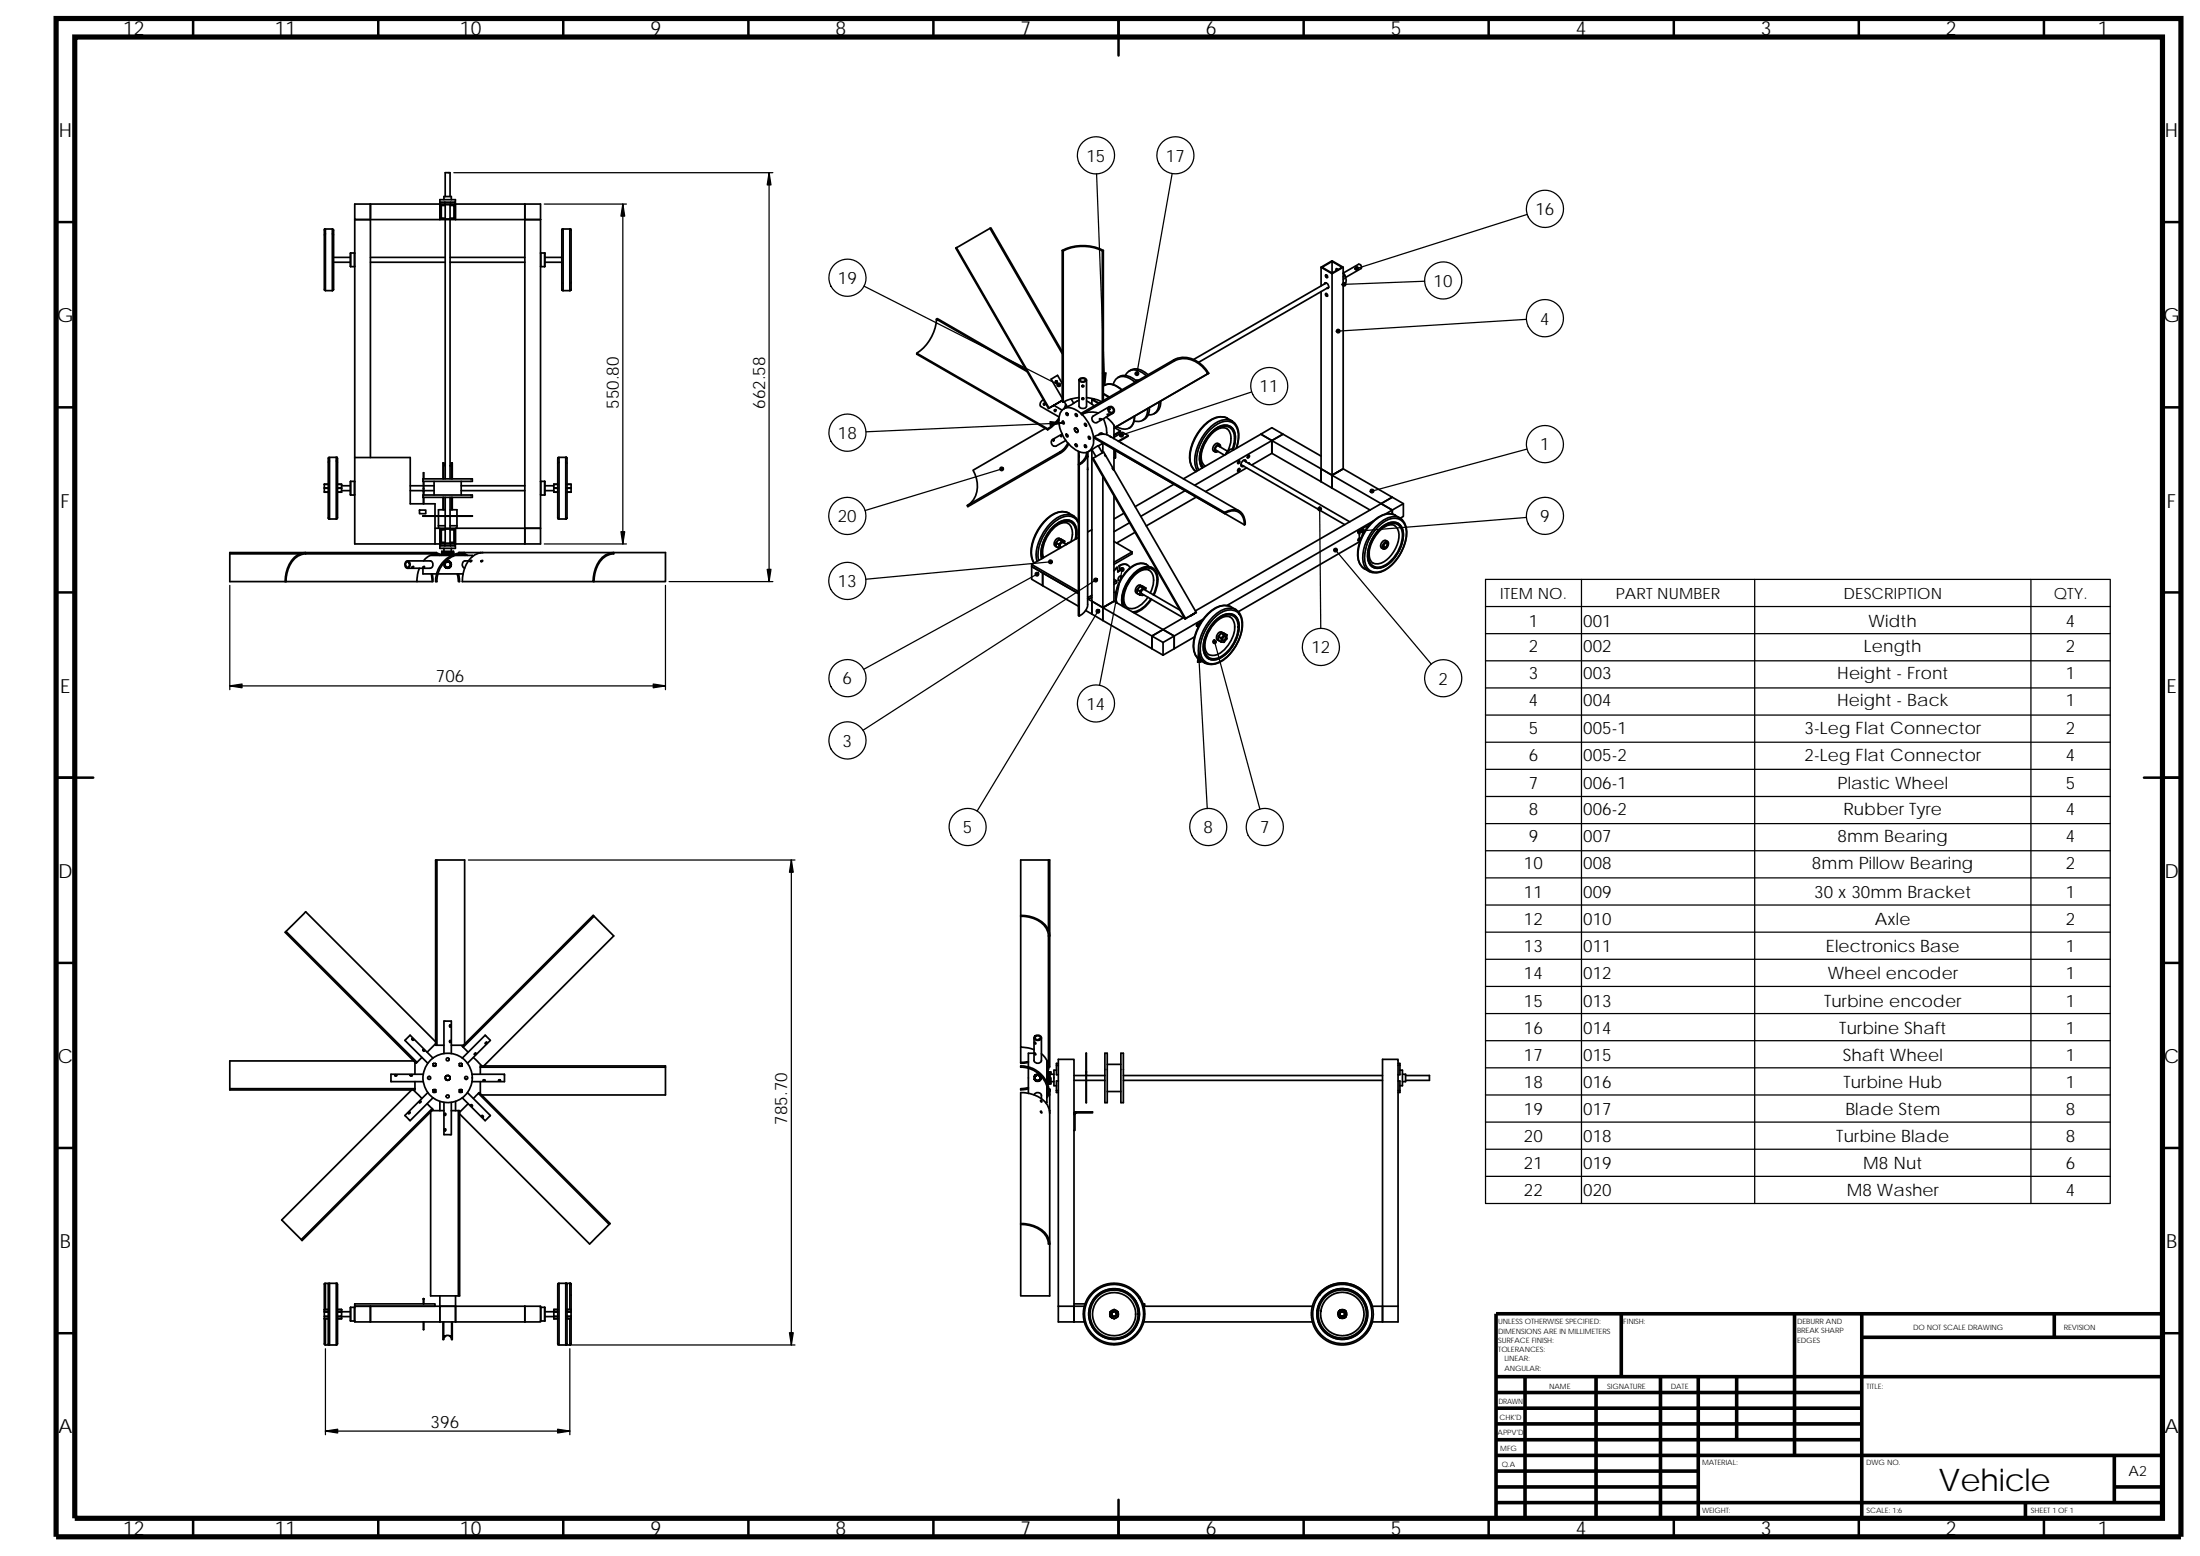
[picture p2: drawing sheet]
<svg xmlns="http://www.w3.org/2000/svg" width="297mm" height="210mm" viewBox="0 0 297 210" stroke-linecap="round" stroke-linejoin="round" font-family="sans-serif">
<g fill="none" stroke="#000" stroke-width=".34">
<path d="M26.1 2.5v2.5M51.1 2.5v2.5M76 2.5v2.5M101 2.5v2.5M126 2.5v2.5M151 2.5v5M176 2.5v2.5M201 2.5v2.5M226 2.5v2.5M251 2.5v2.5M276 2.5v2.5M7.6 30h2.5"/>
<path d="M292 30h2.5M7.6 55h2.5M292 55h2.5M7.6 79.9h2.5M292 79.9h2.5M12.6 104.9h-5M289.5 104.9h5M7.6 129.9h2.5M292 129.9h2.5M7.6 154.9h2.5M292 154.9h2.5M7.6 179.9h2.5"/>
<path d="M292 179.9h2.5M26.1 204.9v2.5M51.1 204.9v2.5M76 204.9v2.5M101 204.9v2.5M126 204.9v2.5M151 202.4v5M176 204.9v2.5M201 204.9v2.5M226 204.9v2.5M251 204.9v2.5M276 204.9v2.5"/>
</g>
<g fill="none" stroke="#000" stroke-width=".49">
<path d="M218.9 177.3v8.5M242.3 177.3v19.1M251.4 177.3v27.6M277.4 177.3v3.2M292 177.3h-90v27.6M202 198.5h27.3M202 196.4h90M202 194.3h49.4M202 192.2h49.4M202 190h49.4M202 187.9h49.4M202 185.8h90"/>
<path d="M205.9 185.8v19.1M215.5 185.8v19.1M224.2 185.8v19.1M229.3 185.8v19.1M234.5 185.8v8.5M251.4 180.5h40.6M285.5 196.4v6.4M202 200.7h27.3M202 202.8h90M273.5 202.8v2.1M285.5 200.7h6.5"/>
</g>
<path d="M7.6 2.5h286.9v204.9h-286.9zM10.1 5h281.9v199.9h-281.9z" fill="none" stroke="#000" stroke-width=".7" stroke-linecap="butt"/>
<g fill="none" stroke="#000" stroke-width=".23">
<path d="M43.9 30.9v8.3h1M44.9 30.9l-1.1 .1v8.1l.1 .1M44.9 30.9a.42 .42 0 0 1 .1 .6v7.6l-.1 .1M44.9 30.9v8.3M45 34.7h2.3M45 35.4h2.3M47.3 34.1v1.8l.6 .1M47.3 34.1v1.9M47.3 34.1h.6M47.9 34.1v.1M47.9 34.1v1.9M47.9 35.9v.1"/>
<path d="M50 34.7h10.1M50 35.4h10.1M50 29.6h-2.1v-2.1h23v2.1h-9.4M50 27.5v34.2M59.4 29.6v-2.7h2.1v2.7M59.5 27.6h1.9v1.9h-1.9zM60.1 27.3h.7v.2M60.1 27.3v.2M60.1 27.3h-.6v.2M60.1 27.6v1.9M60.1 29.6v35M60.1 27.7h-.5v1.7h.5"/>
<path d="M60.8 26.5v-3.2h-.7v3.2M60.8 27.6v1.9M60.8 29.6v35M60.8 34.7h10.1M60.8 35.4h10.1M60.8 27.7h.5v1.7h-.5M60.8 27.3h.6v.2M60.9 26.9v-.4h-1v.4M70.9 29.6v-2.1h2.1v43.8h-11.5M70.9 29.6v43.8h2.1v-2.1h-2.1v2.1h-23v-43.8h13.6M70.9 29.6h2.1M73 35.9l.5 .1"/>
<path d="M73 34.1v.1M73 34.1v1.9M73 34.1h.5M73.5 34.1v1.9M73.6 34.7h2.3M73.6 35.4h2.3M75.9 31.1v8l.1 .1M76 30.9v8.3M76 30.9l-.1 .2M76 39.2h.9M76 30.9h.9v8.3M76.9 30.9l.2 .2v8l-.2 .1"/>
<path d="M129.1 33.4l12.5 21.7M129.1 33.4v.1l12.5 21.6M133.7 30.8h.1l9.6 16.7M133.7 30.8l9.7 16.9M133.7 30.8l-4.6 2.6M143.4 33.8l.1 .1M143.4 33.8a6.2 6.2 0 0 1 5.6 0M143.4 33.8v20.4l.1 .1M143.5 33.9a5.9 5.9 0 0 1 5.3 0M143.5 33.9v20.4M148.8 33.9v20.2M149 33.8l-.2 .1"/>
<path d="M149 33.8v20.3M178.4 36.1l1.5 .8M178.4 36.1v2.5M178.4 39.3v25.7M178.5 36.1l1.4-.8 1.3 .8-1.3 .8zM178.8 38.3l.1-.1a.42 .42 0 0 1 .4 .2 .42 .42 0 0 1 0 .5h-.1M178.9 38.2v.1M179 39.6h.1l.1 .4-.2-.1zM179 37.1h.1l.1 .4-.2-.1zM179 39.6l.1 .2 .1 .1M179 37.1l.1 .2 .1 .1M179.1 38.2l-17.9 10.3"/>
<path d="M179.2 38.9h.1M179.4 38.8l-17.6 10.1M179.9 35.3v1.6M179.9 36.9l-.1 29M180.5 36.3v.2zM180.6 36.4l-.2-.1v.2M181.4 36.1l-1.5 .8M181.4 37.3l.1 .3-.1 .1M181.4 36.1l-1.5-.9-1.5 .9M181.4 36.1v27.2M181.4 38.4l.1-.1-.1 .2M181.4 36.9l.2 .5"/>
<path d="M181.7 37.4l2.1-1.2a.37 .37 0 0 0 0-.4 .37 .37 0 0 0-.4-.1l-2 1.2a1.14 1.14 0 0 1 .1 1.4l-.1 .1M123.8 47.7a5.9 5.9 0 0 0 2.6-4.6l12.3 7M126.4 43.1l.2-.1 12 6.9M140.9 54a.62 .62 0 0 0-.4 .8l2.5 1.5M140.9 54.4l.2 .1-.1 .2-.1-.1zM141.1 54.5l-.2 .1 .1 .1M141.1 57.8l-9.7 5.7a3.6 3.6 0 0 1-.6 4.6l-.2 .1M141.5 57.9l-17.7-10.2v.1l17.7 10.2M141.5 57.9v.1M141.6 55.1l1.8-1.1zM142.3 59.3v.1l-.1 .1zM142.3 54.7l1.1 .7"/>
<path d="M142.4 55.3a.12 .12 0 0 1 .1 0 .12 .12 0 0 1 .1 .1l-.2 .1zM142.6 51.4l.1 .1v.1h-.2zM142.6 55.3l-.2 .1v.1M142.6 51.4l-.1 .2h.2M142.6 51.4l.1 .2M142.6 51.4v.1l.1 .1M142.7 51.4v.1M143 56.7l-.3 .2M143 56.4l-.7 .8-.8 .7M143 56.6l-.7 .7-.8 .7M143.3 58.7h.1l-.1 .2h-.1zM143.4 56.9l.3 .1v.2l-.2-.1z"/>
<path d="M143.4 58.6l-1.3 .7a.51 .51 0 0 0-.1 .7 .51 .51 0 0 0 .6 .2l1.3-.8M143.4 51.8l-.6-1.1-.9 .5 1.5 2.5M143.7 54.2l.4 .7M143.9 54.6l-.2 .5M144 55.7a.21 .21 0 0 1 .2 .1 .21 .21 0 0 1-.1 .3l-.1-.2zM144 58.6l.2 .2v.1h-.2zM144 54.7l-.2 .4M144.2 59.8l-.5 .7-.6 .5M144.3 59.9l-.5 .7-.6 .6M144.6 53.8l.4 .6M145 54.4l-1.4 .8M145.1 57.8a.32 .32 0 0 1 .4 .2 .32 .32 0 0 1-.1 .4 .46 .46 0 0 1-.3-.6z"/>
<path d="M145.1 57.8h.1a.37 .37 0 0 1 .3 .2 .37 .37 0 0 1-.1 .4l-.2-.2zM145.2 55.8a.18 .18 0 0 1 .2 .1 .18 .18 0 0 1-.1 .3l-.1-.1zM145.2 59.9a.22 .22 0 0 1 .2 .1 .22 .22 0 0 1 0 .3l-.2-.1zM145.7 54l-.7 .4M145.7 53.7l-1.2 .2-1 .4M145.7 51.3v3.5M145.8 51.1a.51 .51 0 0 1 .5-.1 .51 .51 0 0 1 .4 .4 .55 .55 0 0 1-1-.2zM145.9 51.2a.43 .43 0 0 1 .7 .2 .46 .46 0 0 1-.8-.1zM146 55.8a2.7 2.7 0 0 0-2.2-.7 1.7 1.7 0 0 0-.8 1.8 5 5 0 0 0 2.8 4.1l.6 .1a1.47 1.47 0 0 0 1.3-1.7 5.3 5.3 0 0 0-1.6-3.5M146.1 52.1l.1 .1 .1-.1M146.1 53.8h.1h.1M146.1 52.1l.1-.1 .1 .2h-.1z"/>
<path d="M146.1 53.7a.12 .12 0 0 1 .2 0 .12 .12 0 0 1 0 .2h-.2zM146.4 57.1a.21 .21 0 0 1 .3 .2 .21 .21 0 0 1-.1 .2l-.2-.1zM146.7 53.7l1.1 .2 .9 .3M146.7 54.1l1 .7M146.7 51.3v3.5a.56 .56 0 0 1-1 0M147 58.9l.2 .1v.2l-.2-.1zM147.4 53.9v.6M147.4 53.9l.9 .5M147.6 53.8l-.2 .1M147.7 58.9v.2l17.7 10.2M147.7 58.9l17.7 10.3M147.7 53.8l-.2 .1 .9 .5"/>
<path d="M148.3 55.8l-.6-.2h-.7l-1 .3M148.4 56.5l.3 .1h-.2zM149 53.1l.8 .5M149 53.2l.7 .4M149 56.5a3.9 3.9 0 0 1 .4 2.2M149 52.1a1.97 1.97 0 0 1 2.4 .5M149 58.6l-.3-.2-.4 .3M149.1 52a2.02 2.02 0 0 1 2.4 .6M149.5 55.9l.3 .1h-.2zM149.7 55.1l.2 .1h-.2M149.8 54.9l-2.2 1.3a.52 .52 0 0 0-.1 .6 .52 .52 0 0 0 .6 .2l2.2-1.2M149.9 58.9l1.5 .9"/>
<path d="M149.9 58.9l.1 .1M149.9 58.9a1.87 1.87 0 0 0-2.2 0M149.9 58.9h.1M150.4 57.4v1.8M150.4 57.8l.1-.1 .8 .5-.9 .5M150.9 50.9a1.96 1.96 0 0 1 2.6 .6M151.3 58.2v.1l-.9 .5M151.4 59.8h.1M151.4 59.8l15.9 9.2M152 50.7a1.39 1.39 0 0 1 2.1-.5l.7 .5M152.3 58.8v.1l-1.2 .7M152.3 58.8l-1.3 .7"/>
<path d="M152.3 58.8l-.7-.5-1.2 .7M152.5 50.1a1.58 1.58 0 0 1 1.9 0l.6 .5M153.2 56.2a1.45 1.45 0 0 1-.7 1.6 1.45 1.45 0 0 1-1.8-.2M153.2 56.2v.1a1.54 1.54 0 0 1-.7 1.5M153.2 51.6a2.05 2.05 0 0 0-2.3-.6l-.4 .3-.2 .6M153.8 51.3h-.5M155 55.1a1.45 1.45 0 0 1-1.8 1.7h-.1M155.2 55a1.68 1.68 0 0 1-.9 1.7M156.5 54.3a1.46 1.46 0 0 1-1.5 1.7M156.7 54.1a1.69 1.69 0 0 1-.9 1.7M158.5 48.6v.1l-12.5 7.2M158.5 48.6l-12.5 7.2v.1"/>
<path d="M158.5 48.6a3.5 3.5 0 0 1 4.5 1.5l.2 .3M158.5 48.7a3.4 3.4 0 0 1 4.6 1.7l-12.5 7.3M162.6 57.3a2.77 2.77 0 0 1 3.1-.8 2.21 2.21 0 0 0-2.4 .4 6.6 6.6 0 0 0-2.6 5.2l.2 .8 .6 .7a2.25 2.25 0 0 1-.9-2.1 6.7 6.7 0 0 1 2-4.2zM163.2 50.4l-12.6 7.3-.4-.6-.9-.8M163.2 50.4h-.1M163.6 58.3a5.3 5.3 0 0 0-1.6 4.1l.3 .7a2.86 2.86 0 0 1 0-2.9 4.3 4.3 0 0 1 3-2.8 1.54 1.54 0 0 1 1.5 2l-.3 1.2a2.81 2.81 0 0 0-.2-2.9 2.04 2.04 0 0 0-2.7 .6zM164.7 60l-.3-.2a.69 .69 0 0 0-.6 1.1l.3 .1M165.7 56.4l.6 .4M166.3 56.8a1.99 1.99 0 0 1 1 1.9l-.2 1.1-.2 .7M166.3 56.8a2.23 2.23 0 0 0-2.2 .3 6.5 6.5 0 0 0-2.7 5.6l.3 .8M171.7 59.5l1.5-.9 5.2 3M171.7 59.5l6.7 3.8"/>
<path d="M171.7 59.5v1.7M171.7 59.5l-1.5-.9 1.5-.9 1.5 .9-1.5 .9v1.7M171.7 59.5l-10.4 6M171.7 59.5l-1.5-.9-10.4 6M171.7 59.5v1.7l-2.7 1.6M31 74.7v-.1h10.3a2.85 2.85 0 0 0-2.5 2.2l-.3 1.7M31 74.7v3.8h7.6M31 74.7h9.5M41.3 74.7v-.1h17.6v.1M41.3 74.7h17.6M41.3 74.7a2.74 2.74 0 0 0-2.4 2.2l-.3 1.6M43.8 65.8l.5 .1"/>
<path d="M43.8 66.4h.5M43.8 65.9v.5M43.8 65.8h.5M44.3 65.3h-.5v.5M44.3 61.9v8l.2 .1M44.3 61.9l.1-.2h1v8.3M44.5 61.7v8.3M44.5 70h.9M45.4 61.7l.2 .2v8l-.2 .1M45.6 65.9h.5M45.6 65.3l.5 .1zM45.6 65.8h.5"/>
<path d="M46.1 65.4v.5M46.1 66.4h-.5M46.1 65.6h1.2M46.1 65.9v.5h-.5M46.1 66.2h1.2M47.3 65v1.8h.6M47.3 65v1.8M47.3 65h.6M47.9 65h.1M47.9 65v1.8M47.9 66.8h.1M47.9 61.7h7.5v6.3h3.3v1.6"/>
<path d="M54.8 75.8a.46 .46 0 0 1 .6 .2 .46 .46 0 0 1-.1 .6l-.2 .1a.51 .51 0 0 1-.5-.4 .51 .51 0 0 1 .2-.5zM54.9 75.8a.34 .34 0 0 1 .4 .4 .34 .34 0 0 1-.4 .3l-.1-.3zM55 75.7h3.1M55.2 75.9l.1 .1M55.4 65.6h1.8M55.4 66.2h1.8M55.6 76.5h.3l-.2 .1zM56.3 78.5h2.1M56.6 76.7l-.2 .8-.1 1h-17.7M56.6 68.8h.9v.5h-.9zM57.1 76.7v.7h1.9M57.1 64.6h6.7v.4h-6.7z"/>
<path d="M57.1 66.8h6.7v.3h-6.7zM57.1 69.6l6.6 .1zM57.1 76.5l.2-.1v.1l-.1 .1zM57.2 67.1v.9M57.2 65v1.4M57.2 66h.1M57.2 66.3h.1M57.2 65.6h1.4M57.2 64.6v-.8v.8M57.2 66.4v.4M57.2 65v1.8M57.2 66.2h1.4"/>
<path d="M58.1 75.7h.1a.54 .54 0 0 1 .3 .5 .54 .54 0 0 1-.4 .5h-3.1M58.1 75h3M58.2 77.4l.2 1.1h.1l-.1-1.1M58.6 65v1.8M58.6 74.8l.7 .2M58.7 69.7v3.7M58.9 74.7l.7 .2M58.9 74.7a2.31 2.31 0 0 0-1.7 1M59.1 77.4h3.4M59.2 71h.9M59.2 71v.3M59.2 69.7v1.3"/>
<path d="M59.4 71.3h-.7M59.4 71.3h2.1v2.7h-2.1zM59.5 71.4h1.9v1.9h-1.9zM59.5 73.4v.3h.6M59.6 74.5h1.6M59.6 74.8h1.6M59.6 74.7h1.6M59.8 67.1v1.7M59.9 62.5v2.1M59.9 67.1v1.7M59.9 62.5l.2 .4M59.9 62.5h-.1v2.1"/>
<path d="M59.9 74v.4M60 75.7l.8-.7 .8-.3 1.1-.1v.1a3 3 0 0 0-1.5 .4l-.9 .5-.7 .8-.5 1.1-.1 1h-.2a3.7 3.7 0 0 1 1-2.6zM60.1 73.4v.3M60.1 73.7h.7M60.1 76.5l.3 .2 .3-.1 .2-.3v-.4l-.4-.2-.3 .1-.3 .3 .2 .4M60.1 67.1v2.5M60.1 69.7v1.6M60.1 71.4v1.9M60.1 68.8h-.9v.8M60.1 71.5h-.5v1.7h.5M60.2 76.4l.1 .2 .3-.1 .2-.2v-.3l-.3-.2-.3 .1-.1 .2 .1 .4M60.8 67.1v2.5"/>
<path d="M60.8 69.7v1.6M60.8 71.4v1.9M60.8 71h.9M60.8 68.8h.9v.8M60.8 71.5h.5v1.7h-.5M60.8 73.4v.3M60.9 74v.4M61 67.1v1.7M61 62.5v2.1M61 62.5h.1v2.1M61 62.5l-.2 .4M61.1 67.1v1.7"/>
<path d="M61.2 74.9v-.5h-1.6v.6M61.4 73.4v.3h-.6M61.5 75h2.3v.1M61.7 71v.3M61.7 69.7v1.3M61.9 77.4l.1 1.1h-.1l-.2-1.1M61.9 74.6v.1M62.3 65v1.8M62.3 66.2h8.6M62.3 65.6h8.6M62.3 74.8l.5 .2M62.7 74.7l.4 .3"/>
<path d="M63.2 75.7h-.4a.51 .51 0 0 0-.4 .5 .51 .51 0 0 0 .3 .5M63.5 75.7h.2l-.2 .1zM63.7 69.6h.1l-.1 .1M64.9 74.6h-3h.4M64.9 74.6h.1M64.9 74.6h24.9v3.9h-9.6M65 75.7l.2-.1-.2 .2zM65.2 74.6a2.85 2.85 0 0 0-2.5 2.2l-.3 1.7h17.7a4.2 4.2 0 0 1 1.9-3.7l.9-.2v.1a2.73 2.73 0 0 0-2.4 2.2l-.3 1.6M73 66.8h.1M73 65h.1M73 65v1.8M73 66.8h.5"/>
<path d="M73 65h.5M73.5 65v1.8M73.6 65.6h1.2M73.6 66.2h1.2M74.8 65.8l.5 .1M74.8 66.4h.5M74.8 65.9v.5M74.8 65.8h.5M75.3 65.3h-.5v.5M75.3 61.9v8l.2 .1M75.3 61.9l.1-.2h1v8.3M75.5 61.7v8.3"/>
<path d="M75.5 70h.9M76.4 61.7l.2 .2v8l-.2 .1M76.6 65.9h.5M76.6 65.3l.5 .1zM76.6 65.8h.5M77.1 65.4v.5M77.1 66.4h-.5M77.1 65.9v.5h-.5M80.1 78.5h.1M139.3 76.2v.3l6.3 3.6-4.8-2.8M139.3 76.2l6.3 3.6M139.3 76.5l1.5 .8v1.7l-1.5-.8z"/>
<path d="M140.8 77.3v1.7l4.8 2.8M142.2 71.1a2.71 2.71 0 0 1 2.2-.9 1.97 1.97 0 0 1 .9 2.5 2.31 2.31 0 0 0-.6-2.4 2.1 2.1 0 0 0-2.3 .6 5 5 0 0 0-1.8 4.5 4.9 4.9 0 0 1 1.6-4.3zM142.6 73.8l.4 .2M142.6 73.3v.4M142.6 73.2l.4 .2M142.6 73.2l.4 .3M142.6 73.3v.5M142.9 72.9l-.3 .3M143 72.8l-.4 .4M143 72.8l.3 .2M143 74h.1M143 73.4v.6"/>
<path d="M143 72.8l.4 .2M143 72.8h.3M143 72.8h.1M143.1 61l.1 .2M143.1 61l-12.5 7.2 .1 .2 12.5-7.2M143.3 72.8l-.3-.2a.68 .68 0 0 0-.6 1.1h.2M143.3 72.8l.4 .2M143.3 73l-.3 .4M143.3 72.8h.1M143.4 73h-.1M143.4 73h.3M143.7 73v.3"/>
<path d="M144.2 73.3l-.2 .2-.5-.3a.36 .36 0 0 0-.4 .2 .36 .36 0 0 0 .2 .5M144.3 69.3a2.3 2.3 0 0 0-2.4 .3 6.3 6.3 0 0 0-2.6 5.6l.3 .8M144.5 73.2l-.5 .3M144.6 73.1a2.24 2.24 0 0 0-.3-2.4l-.1-.1a1.69 1.69 0 0 0-1.9 .6 4.4 4.4 0 0 0-1.4 3.9v.1M144.9 69.6l.4 .3 .3 .5M144.9 69.6a2.34 2.34 0 0 0-2.9 0 6.5 6.5 0 0 0-2.7 5.5l.3 .9M144.9 69.6a2.28 2.28 0 0 0-2.3 .4 6.9 6.9 0 0 0-2.7 4.8l.1 1M145.2 72.8v-.1a2.42 2.42 0 0 0-.4-2.1 1.94 1.94 0 0 0-2.4 .5 4.7 4.7 0 0 0-1.6 4.2M145.6 72.5l-6.3 3.7M145.6 60.9v22.2h.1M145.6 70.5a1.47 1.47 0 0 0-2-.8 5.8 5.8 0 0 0-3.4 5.9M145.7 61v.7"/>
<path d="M145.7 61.7v.9M145.7 61.6v.1M145.7 62.7v20.4a1.94 1.94 0 0 0 1.2-1.5v-18.4M146.4 60l.3 .2-.1 .2-.2-.1zM146.9 61.7v1.7M146.9 61.2v.5v-.1M146.9 61a1.83 1.83 0 0 1-1.2 1.7h-.1a1.95 1.95 0 0 0 1.1-1.7M147 60.9l1.9-1.1v1.3M147.4 71.5l-.5 .3M147.6 61.8l1.4-.8 12.5 21.7M147.6 61.8l12.5 21.7 1.4-.8-.7 .4M147.6 61.8l-.1 .1 12.5 21.6"/>
<path d="M148 61.6l-.6-.9v22.2l1.5 .8v-1.7M148.3 60.2l.5 .9M148.9 64.3v19.4l6.6 3.8v-1.7M149.2 61.3l.1 .3zM150.2 63.2l.1 .2zM150.3 60.6l17.7 10.2M150.4 73.1l2.4 1.4M150.4 78.2l.4 .2M150.4 66.9v14.2l-1.5 .9M150.4 60.7v2.7M150.4 79.9h.3M150.4 61.7l.1 .1"/>
<path d="M150.5 60.7v1.1M150.6 60.8v1h-.1M150.8 78.4v.3l-.4 .2M150.8 78.4l-.4 .2M150.9 76.6l-.5 .4M151.1 76.3l.1 .7M151.1 76.3v.1M151.1 76.4a.87 .87 0 0 1 1.5 .2M151.1 76.4l.1 .6-.3 .2v-.6M151.2 77h.1M151.2 77l-.3 .2M151.5 77.8a.33 .33 0 0 0-.5 .1 .33 .33 0 0 0 .2 .5"/>
<path d="M151.8 69.3l-1.4 .7M152.2 76.2a1.02 1.02 0 0 0-1.1 .1M152.5 70.5l-2.1 1.3M152.8 74.5l-2.4 1.4M152.8 74.5v.2l-2.4 1.5M153.2 71.8l-2.4 1.5M153.5 79.7v.3M153.5 79.6v.5M153.6 79.6l.3 .2M153.9 79.2l-.3 .3M153.9 79.1l-.3 .5M153.9 79.1l.4 .2"/>
<path d="M153.9 79.8v.5M153.9 79.8h.1M153.9 79.1h.4M153.9 79.1h.1M154 79.1h.3M154.2 79.1a.62 .62 0 0 0-.7 .1 .62 .62 0 0 0-.2 .7l.2 .2M154.3 79.1l.4 .3M154.3 79.3h.1M154.3 79.3l-.4 .5M154.3 79.1h.1M154.3 79.3l.4 .1M154.7 79.4v.3"/>
<path d="M154.8 76.2a1.5 1.5 0 0 0-1.5 0 5.2 5.2 0 0 0-2.7 4.5l.2 .6M155.1 76.9a2.19 2.19 0 0 1 .4 2.6l-.2 .5M155.1 76.5a1.58 1.58 0 0 0-2.1-.1 5.5 5.5 0 0 0-2.3 4.3l.1 .7M155.1 77a1.77 1.77 0 0 0-2 .7 4.5 4.5 0 0 0-1.3 3.7l.3 .5a1.08 1.08 0 0 0 1.2 .1 3.7 3.7 0 0 0 1.7-1.4M155.6 76.7v-.1a1.81 1.81 0 0 0-2 .3 5.1 5.1 0 0 0-2.1 4.6l.1 .3M158.5 65.3l-5.2 3.1M160 66.2l-6 3.5M161.5 67.1l-6.7 3.9M162.7 62.9h.1M164.1 60.7l1.2 .7M164.3 60.8h-.2M164.4 60.1l1.4 .8a2.88 2.88 0 0 0 .1-2.8l-.2-.2a1.23 1.23 0 0 0-1.5 .1 4.5 4.5 0 0 0-1.9 4.3l.4 .6"/>
<path d="M164.5 60.1l.1 .1M164.7 60.3l-.1-.1a.4 .4 0 0 0-.5 .2 .4 .4 0 0 0 .2 .5M164.8 60.3a.3 .3 0 0 0-.2-.4 .3 .3 0 0 0-.4 .3l-.1 .1a.63 .63 0 0 0 0 .7l.4-.1M165.4 69.2a1.68 1.68 0 0 1 2.6 .7l.1 .6v.3h-.1M165.4 69.3a1.63 1.63 0 0 1 1.8-.2 1.63 1.63 0 0 1 .8 1.7M165.4 69.2v.1M166 60.7l-.3 .2-.2 .4M166.4 60.6a3.2 3.2 0 0 0 0-2.5 1.26 1.26 0 0 0-1.6-.4 4.8 4.8 0 0 0-2.7 4.6l.4 .8M166.6 60.7l-.1-.1a.92 .92 0 0 0-1 .7M166.9 60.5a3.4 3.4 0 0 0-.3-3.3 2.09 2.09 0 0 0-2.7 .4 6.2 6.2 0 0 0-2.3 5l.3 .8M167.1 62.4l.1 .1M167.2 63.3l.1-.1 .1 .1v.2l-.2 .1z"/>
<path d="M167.2 62.3l.2-.1v.1l-.2 .3-.1-.1zM167.3 62.2v.2l-.2 .1M167.3 63.2v.2l-.2 .2M167.6 62.7l14 8.1M167.8 62.9h-.2M167.9 62.1l14.3 8.3M168.1 62.1l.1 .2M168.3 62.3a.27 .27 0 0 0-.3-.3 .27 .27 0 0 0-.3 .3l-.1 .5 .1 .2 .2-.1M168.3 63.1l-5.5 3.2M168.5 61.5h.2v.1l-.2 .2zM168.5 62.5h.2v.1M168.6 61.4v.2l-.2 .2"/>
<path d="M168.6 62.5h.1M168.7 62.6h.1M171.7 61.2l6.7 3.8M178.4 63.3l1.4 .8 1.6-.8M178.4 65l1.4 .9M178.4 63.3l1.5 .8M179.8 65.9l5.2 2.9M179.8 64.1l8.2 4.7M181.4 63.3l6.6 3.8-1.5 .9M181.4 63.3l-1.6 .8M183.3 71.8l.1 .1M183.4 72.7l.2-.1v.2l-.2 .2z"/>
<path d="M183.5 71.6a.18 .18 0 0 1 .1 .2 .18 .18 0 0 1-.2 .1v-.2zM183.6 71.6l-.1 .2-.1 .1M183.6 72.6l-.1 .2-.1 .1M183.6 73.1l-16.4 9.4M184.2 71.2h-.1a1.34 1.34 0 0 0-.6 1M184.4 71.4l-.2 .3-.3 .7M184.9 70.8v.1M184.9 70.8l-.2 .1v.2a1.02 1.02 0 0 0-1 .6 1.02 1.02 0 0 0 0 1M185.5 70.3l-19.8 11.4M186 71.2a2.93 2.93 0 0 1 2.7-1.2 1.89 1.89 0 0 1 1.2 2.2 6.3 6.3 0 0 1-2.9 4.7 1.7 1.7 0 0 1-2.6-.7 5.7 5.7 0 0 1 1.6-5zM186.2 71.5a2.41 2.41 0 0 1 2.4-.9 1.83 1.83 0 0 1 .8 2.2 5.3 5.3 0 0 1-2.8 3.8 1.36 1.36 0 0 1-1.9-1.3 5.1 5.1 0 0 1 1.5-3.8zM186.3 71.6a2.29 2.29 0 0 1 2.3-.9 1.85 1.85 0 0 1 .7 2.2 4.9 4.9 0 0 1-2.7 3.5 1.39 1.39 0 0 1-1.4-.2 1.39 1.39 0 0 1-.4-1.4v-.3a5.2 5.2 0 0 1 1.5-2.9z"/>
<path d="M186.3 71.3l.5-.3a1.85 1.85 0 0 1 2.1-.3 2.62 2.62 0 0 1 .4 2.8 4.7 4.7 0 0 1-3 3.2 1.38 1.38 0 0 1-1.6-1.6 5.1 5.1 0 0 1 1.6-3.8zM186.5 68l1.5-.9 1.5 .9M186.5 68l-25.1 14.4M186.5 71.4a1.62 1.62 0 0 1 1.8-.5 2.12 2.12 0 0 1 .4 2.6 4.1 4.1 0 0 1-2.6 2.6l-.6-.1a1.5 1.5 0 0 1-.6-1.7 5 5 0 0 1 1.6-2.9zM186.8 73.8l.1 .1M186.9 73.2a.31 .31 0 0 1 .4-.1 .31 .31 0 0 1 .1 .4 .49 .49 0 0 1-.2 .5 .49 .49 0 0 1-.5 0v-.4zM186.9 73.4l.3-.1a.31 .31 0 0 1 0 .4 .31 .31 0 0 1-.4 .1zM186.9 73.9h-.1M187 73.3l.2-.1a.4 .4 0 0 1 .1 .5 .4 .4 0 0 1-.5 .2v-.3zM187.1 73.2l.1 .1M187.2 73.2l.1 .1M187.3 73.1l-.2-.2a.6 .6 0 0 0-.7 .5 .6 .6 0 0 0 .4 .7"/>
<path d="M188 68.8v.6v-.6l1.5-.8v1.7l-.4 .2M188 68.8l-1 .6M188.3 69.5l.7 .4M188.3 69.5a2.23 2.23 0 0 0-2.5 .5 6 6 0 0 0-2.4 5.7l.3 .6 .5 .5M188.3 69.5a2.19 2.19 0 0 0-2.4 .5 6.2 6.2 0 0 0-2.5 5.7 2.15 2.15 0 0 0 1.5 1.4M189 69.9h.1M189 69.9a2.14 2.14 0 0 0-2.5 .5 6.3 6.3 0 0 0-2.4 5.6l.2 .6 .6 .5M189 69.9a2.21 2.21 0 0 1 .9 2.1 6.4 6.4 0 0 1-3.4 5.2 1.77 1.77 0 0 1-1.6-.1M146.9 80.5l.1 .1M147 80.6v.3M147 80.9l-.1-.1 .5 .3M147.4 80.3l-.4 .3"/>
<path d="M147.4 80.6l-.4 .3M147.4 81.1l1.5 .9M147.4 81.1v1.8l-.8-.5M148.9 82l1.5-.9 8.1 4.7M148.9 82l8.1 4.7M153.5 80.1l.4 .2M153.5 80.1h.1M154.4 80.3h-.1h-.4M155.4 80.8a3.5 3.5 0 0 1-2.5 1.8M155.5 80.9a3.9 3.9 0 0 1-2.4 1.8M155.5 85.8v1.7l1.5 .9M155.7 80.3a3.7 3.7 0 0 0 .3-3 1.52 1.52 0 0 0-2.4-.1 4.9 4.9 0 0 0-1.9 4.4l.2 .4"/>
<path d="M155.8 80.3a3.8 3.8 0 0 0 .3-3.1 1.36 1.36 0 0 0-2-.5 5.1 5.1 0 0 0-2.5 4.9l.1 .3M157 86.7v1.7M158.5 85.8v1.7l-1.5 .9M158.5 85.8v1.7l2.8-1.5M159.3 82.3l-4.8-2.8a.36 .36 0 0 0-.4 .2 .36 .36 0 0 0 .1 .4l5.6 3.3M159.9 83.3l-4.4 2.5M160.1 83.5h-.1M160.8 83.1l.6-.4-1.4 .8M160.8 83.1h.1M161.6 84.4v.1M161.6 84.2l.2-.1 .1 .1-.1 .2-.2 .1zM161.8 84.1v.2l-.2 .2"/>
<path d="M162.2 83.9l-.2 .2-.2 .6 .4-.8M162.4 83.6l-5.4 3.1M162.7 89.5h.1M164 83.8a2.17 2.17 0 0 1 2.8-.7l.2 .3a3.8 3.8 0 0 1-.5 3.8l-.6 .6a2.95 2.95 0 0 1-2.4 1.2 1.39 1.39 0 0 1-1-1.3 5.2 5.2 0 0 1 1.5-3.9zM164.1 83.9l.7-.5a1.41 1.41 0 0 1 1.6-.3 1.41 1.41 0 0 1 .8 1.5 4.7 4.7 0 0 1-3.1 4.3 1.36 1.36 0 0 1-1.5-1.6v-.3a5.2 5.2 0 0 1 1.5-3.1zM164.1 84a1.66 1.66 0 0 1 2.1-.6 2.32 2.32 0 0 1 .2 2.7 4.5 4.5 0 0 1-1.9 2.2 1.28 1.28 0 0 1-1.4 0 2.61 2.61 0 0 1 0-2.9l.5-.8zM164.1 83.2a2.37 2.37 0 0 1 3-.5l.2 .1a2.65 2.65 0 0 1 .3 2.5 5.9 5.9 0 0 1-3.4 4.2 1.58 1.58 0 0 1-2.1-1.4 6.2 6.2 0 0 1 2-4.9zM164.2 83.7l.4-.4a1.53 1.53 0 0 1 1.6-.4 1.53 1.53 0 0 1 1.1 1.2 5 5 0 0 1-2.9 4.9 1.47 1.47 0 0 1-1.9-1.8 5.4 5.4 0 0 1 1.7-3.5zM164.5 86v.3M164.5 85.9l.4 .2M164.5 85.9v.5l.4 .2M164.8 85.5l-.2 .3"/>
<path d="M164.9 85.4l-.4 .5M164.9 85.4l.3 .3M164.9 86.1v.5M164.9 86.1h.1M164.9 85.4l.4 .2M164.9 85.4l.3 .1M164.9 85.4h.1M164.9 85.4h.3M165.1 86l.1-.1a.2 .2 0 0 1 .3 .1 .2 .2 0 0 1-.1 .3l-.1 .1a.18 .18 0 0 1-.3 0 .18 .18 0 0 1 .1-.3zM165.2 85.4a.62 .62 0 0 0-.8 .1 .62 .62 0 0 0 0 .8l.1 .1M165.2 85.9h.2h.1a.4 .4 0 0 1-.3 .5l-.2-.1zM165.2 85.7l-.3 .4"/>
<path d="M165.2 85.5h.1M165.2 85.5l.4 .2M165.3 85.6l-.1 .1M165.3 85.6l.3 .1M165.6 85.7v.5l-.3 .5-.4-.1M166.2 81.9a2.26 2.26 0 0 0-2.4 .4 6.6 6.6 0 0 0-2.6 5.2 2.17 2.17 0 0 0 1.5 2M166.9 82.3a2.02 2.02 0 0 1 .9 1.9 6.3 6.3 0 0 1-3.5 5.3l-.8 .2-.8-.2M166.9 82.3a2.46 2.46 0 0 0-3.1-.1 6.4 6.4 0 0 0-2.6 5.6l.2 .7 .6 .6M166.9 82.3a2.27 2.27 0 0 0-2.3 .3 6.5 6.5 0 0 0-2.7 5.6l.2 .7 .6 .6M58.8 116.1h.2v25h-.2zM59 116.1h3.7v24.8M141.6 116.1h.1v10.2a2.87 2.87 0 0 0-2.3-2.5l-1.6-.3"/>
<path d="M141.6 116.1v9.4M141.6 116.1h-3.8v7.6M38.5 125.8l.1-.1 17.7 17.7-.1 .1zM38.6 125.7l2.7-2.7 17.5 17.6M60.7 138.4h.2l-.1 .2-.1-.1zM60.7 138.3v.3M80.2 123.7l-.1-.2-17.7 17.7 .1 .1M80.2 123.7l2.7 2.6-17.6 17.5M80.2 123.7l-17.7 17.6M137.8 123.7a4 4 0 0 1 3.5 1.7l.3 .9M137.8 123.7v17.6l1 .1 .8 .2M139.7 139.9a.49 .49 0 0 1 .5-.2 .49 .49 0 0 1 .4 .5 .55 .55 0 0 1-1-.2z"/>
<path d="M139.8 139.9a.36 .36 0 0 1 .4-.1 .36 .36 0 0 1 .2 .4 .36 .36 0 0 1-.4 .1 .36 .36 0 0 1-.2-.4zM141.6 126.3h.1v17.7h-.1M141.6 126.3v17.7M31 146.9h25v.2h-25zM53.3 145.2h.2M53.3 145.1h.2a.11 .11 0 0 1-.1 .1 .11 .11 0 0 1-.1-.1zM55.2 150.1h.1v.2l-.2-.1zM55.4 150.1l-.2 .2M55.4 145.1h.3l-.2 .1zM55.4 145.2h.2M55.6 147.1l-17.6 17.5 2.7 2.7M55.6 140.2l.2 .2"/>
<path d="M55.6 140.2h.1l.2 .2-.2-.1zM55.8 147.1l1.2 1.1M55.9 143.2h-24.9v3.7M56 146v.9M56 143.3v1.7M56.7 148.6h.1v.1l-.2 .1zM56.8 148.7l-.1 .1M57 142.7l-.7 .7M57.1 141.7l.2 .2M57.1 145h-4.3v1h4.3M57.7 148.9l.7 .7M57.8 147.4l-3.1 3.1 .3 .4 .4 .3 3.1-3.1"/>
<path d="M58.1 150.1v24.8h3.8M58.3 149.9h1.6M58.4 149.6l.1 .1-17.7 17.7-.1-.1zM58.5 142.8l-3.1-3.1-.7 .7 3.1 3.1M58.8 140.8l-1.1 1.2M59 141.1h.9M59.4 148.6v1.3M59.9 142.2v-4.4h1v4.4M60.1 145.3l.2-.1 .2-.1 .2 .2 .1 .3-.3 .2-.2-.1-.2-.2zM60.1 152.4v.2M60.1 150.3v.2M60.6 145.2l.1 .1v.3l-.3 .2-.2-.2-.1-.2 .2-.3 .3 .1"/>
<path d="M60.7 140.4l.2 .1-.1 .2-.1-.1zM60.7 140.4v.3M60.9 149.9h1M60.9 148.8v4.3h-1v-4.3M60.9 141.1h1.7M61.5 148.6v1.3M61.9 149.9h.2v25h-.2zM62.1 150.3l17.5 17.6 2.7-2.7M62.4 142.8l3.1-3.1 .7 .7-3.1 3.1M62.5 141.3l.7 .7M63.1 147.4l3.1 3.1-.7 .7-3.1-3.1M63.2 148.9l-1.1 1.2"/>
<path d="M63.6 149.1h.1l.1 .2h-.2zM63.6 149.1l.2 .1M63.7 145h4.4v1h-4.4M63.9 142.7l1.2 1.1M64.1 142.1l.2 .1-.1 .1h-.2zM64.2 142.1l-.2 .2M64.6 147.6l.1-.2 17.7 17.7-.1 .1zM64.6 147.6l-.7 .6M64.9 143.8h24.9v.2h-24.9zM64.9 144v1M64.9 146v1.6M65.1 150.5l.2 .2"/>
<path d="M65.2 145.8h.3M65.3 145.7l.2 .1v.1h-.3zM65.5 140.7h.2v.1l-.1 .1zM65.7 140.7l-.2 .1M67.3 145.8h.3M67.3 145.7h.2v.2h-.1zM89.8 144v3.8h-24.8M137.8 141.3v2.1M138.9 146.8l-1.1 .1v.2M138.9 146.9l-1.1 .2M138.9 144.2v3.4M138.9 143.3l-1.1 .1v.1l1.1-.1"/>
<path d="M139.6 142.1h-.7v1.9M139.6 140v3.2a.56 .56 0 0 0 1 0v-.1M139.6 147.8a.51 .51 0 0 1 .5-.4 .51 .51 0 0 1 .5 .4M139.7 140.7l.1 .1v.1zM139.7 142.1l.1 .1v.1zM140.4 140.2l-.2 .1M140.5 150h.1v.2zM140.5 148.5h.1v.2zM140.6 142.2l.2 .2a2.24 2.24 0 0 1 .8 1.6M140.6 140v3.2M140.6 147.8v.5M141.3 143.1v3"/>
<path d="M141.3 146.6v2.2h-.1M141.3 144.7h.6v.3h.4M141.5 144.7v1.6M141.5 143.6l-.2 .8M141.5 147.3l-.2 .5M141.5 147.8v-.8l-.2-.6-.2-.5-.6-.7-1.1-.8-.9-.3-.7-.1v-.2a3.7 3.7 0 0 1 2.6 1l.6 .7a3.8 3.8 0 0 1 .7 2.2l-.1 .1-.3 .3M141.6 144.7v1.6M141.6 147h.1M141.6 144l-.2 .7M141.7 147.3v-.3v2.9M141.7 149.9h.1M141.7 150.2a2.85 2.85 0 0 0-2.2-2.5l-1.7-.3v17.8"/>
<path d="M141.7 149.9v25h-3.9v-9.7M141.7 144.7v1.6M141.9 145.5v.8h-.5M141.9 146h.4M142.6 144.4h-.3v2.1h.3M142.6 147.2h.3M142.9 143.5h-.3v.3M142.9 143.8h-.3v1.2h.3M142.9 145.9h-.3v1.5h.3M145 150.4l.1-.2 .1-.1h2.3v.1h-2.3l-.1 2.3h-.1M145 150.4v28M145 145.1h1.6"/>
<path d="M145 145.8h1.6M145 150.4v-7.4h-2.1v35.4h3.5M146.6 145h.1M146.6 144.8h.1M146.6 145l.1 3.8v-3.8M146.6 144.6l.1-2.5v2.5M146.6 144.6h.1M146.6 144.6v.4M146.7 144.6v.4M146.7 145.8h2.5M146.7 145.1h2.5M149.2 142.1h.3v6.7h-.3z"/>
<path d="M149.5 147.3h1.8M149.5 143.6h1.8M151.3 142.1h.4v6.7h-.4zM151.7 145.8h35M151.7 145.1h35M186.7 143h2.1v35.4h-2.1zM188.8 145.9h.2v1.5h-.2M188.8 143.5h.2v1.5h-.2M188.8 147.2h.2M188.8 143.8h.2M189 144.4h.4v2.1h-.4M189.4 145h.4v1h-.4"/>
<path d="M189.8 145.1h3.2v.7h-3.2M43.8 177.9v3.5l.1 .1M43.8 177l.5 .1M43.8 177.1v.6h.5M43.8 176.7h.1M43.8 177.9h.5M43.8 176.7h.5M43.8 177h.5M43.8 177.6h.5M43.8 176.7v.3M43.8 177.7v.3M43.9 173.2v3.5"/>
<path d="M43.9 178v3.5M44.3 173.3v8.1l.2 .1v-8.3h-.7v3.5M44.3 173.3l.1-.1h1v8.3M45.4 173.2l.2 .1v8l-.2 .2M45.6 177.1h.5M46.1 177.6v.3h-.5l.5 .1M46.1 176.7h.1M46.1 176.7v.4M46.1 177.9v.1M46.1 177.1v.5h-.5M46.1 176.7h-.5M47.3 177.7h-1.7"/>
<path d="M47.3 177h-1.7M47.3 176.4v1.8l.6 .1M47.3 176.4v1.9M47.3 176.4h.6M47.9 176.4v.1M47.9 176.4v1.9M47.9 176.3h13.6M47.9 178.2v.1M57.2 175.3h.1M57.2 178.4v1v-1M57.2 175.3v.7M58.7 176.3v-.3h-10.8v2.4h2.1v-2.1v2.1h20.9"/>
<path d="M59.4 174.9v3.5v-2.1h11.5M59.8 178.4v2.4h.1l.1-.4 .3-.2 .5 .1 .2 .3v.2h.1v-2.4M59.9 178.4v2.4M61 178.4v2.4M61.5 174.9v3.5M70.9 176.3h2.1v2.1h-2.1M70.9 176.3v2.1M73 178.2l.5 .1M73 176.4v.1M73 176.4v1.9M73 176.4h.5M73.5 176.4v1.9"/>
<path d="M73.6 177h1.7M73.6 177.7h1.2v.2h.5M74.8 177.6l.5 .1M74.8 176.7v.4h.5M74.8 176.7h.1M74.8 176.7h.5M74.8 177.6h.5M74.8 177.1v.5M75.3 173.3v8.1l.2 .1h.9M75.5 173.2l-.2 .1M75.5 173.2v8.3M75.5 173.2h1.4v3.5"/>
<path d="M76.4 173.2l.2 .1v8l-.2 .2M76.4 173.2v8.3M76.6 176.7h.5M76.6 177.7h.5M76.6 177.1h.5M76.6 177l.5 .1M76.6 177.6h.5M76.9 173.2l.2 .1v3.4M76.9 178v3.5M77.1 177.9v3.4l-.2 .2h-.5M77.1 176.7h.1M77.1 176.7v.3"/>
<path d="M77.1 177.1v.6M77.1 177.9v.1M77.1 177.7v.2h-.5l.5 .1M137.8 165.1a4.2 4.2 0 0 1 3.7 1.9l.2 .9h-.1a2.76 2.76 0 0 0-2.2-2.4l-1.6-.3M142.9 176.3h3.5M145 176h1.5M149.9 177l.5-.3 .6 .3v.7l-.6 .3-.5-.3zM149.9 177.1v.5M150 177.7l.3 .2M150.3 176.8l-.3 .2M150.5 176.8l.4 .2M150.9 177.7l-.4 .2"/>
<path d="M151 177.1v.5M153.3 175.5l.5 1.1v1l-.3 1.1-.6 1a3.4 3.4 0 0 1-3.2 1l-.7-.3-.5-.3-.7-.6-.4-.6a3.4 3.4 0 0 1 1.4-4.6l.3-.1a3.9 3.9 0 0 1 1.9-.3l.7 .2 .6 .4 .5 .4 .5 .6M153.9 175.1a4 4 0 0 0-1.5-1.4l-.8-.4-.7-.1h-.9l-1 .2a4.3 4.3 0 0 0-2.7 3.2v.9l.1 1.1a4.3 4.3 0 0 0 1.8 2.2l.8 .4 .7 .2 .9 .1 .8-.1 1.4-.6 .6-.6 .5-.6a4.1 4.1 0 0 0 .7-2.7l-.3-1-.4-.8M154.3 176h.3v.3M154.5 176.3h22.7M154.5 178.4h22.7M178 176.9l.1 1.2 .2 .6 .4 .7 .5 .5 .5 .3 1.1 .4 1.4-.2 1.1-.5 .4-.4 .4-.7 .4-1.1-.1-1.3-.6-1.1-.5-.5-.6-.4-1.1-.3-1.3 .1-1.1 .6-.5 .5-.4 .5-.3 1.1M178.1 174.6a4.1 4.1 0 0 1 6.6 .3l.1 .2M184.7 175.1l.5 1.2M185.3 176.3h3.5M186.7 176.3v2.1h-1.4l-.4 .9-.5 .7M43.9 181.5h1.5"/>
<circle cx="150" cy="55.4" r=".45"/>
<circle cx="150" cy="55.4" r=".33"/>
<circle cx="57.2" cy="141.7" r=".12"/>
<circle cx="57.9" cy="145.5" r=".21"/>
<circle cx="58.7" cy="143.7" r=".21"/>
<circle cx="58.7" cy="147.2" r=".21"/>
<circle cx="60.1" cy="152.5" r=".12"/>
<circle cx="60.1" cy="150.4" r=".12"/>
<circle cx="60.4" cy="143" r=".2"/>
<circle cx="60.4" cy="145.5" r="3.3"/>
<circle cx="60.4" cy="148" r=".21"/>
<circle cx="62.2" cy="147.2" r=".21"/>
<circle cx="62.2" cy="143.7" r=".22"/>
<circle cx="62.9" cy="145.5" r=".2"/>
<circle cx="65.2" cy="150.7" r=".12"/>
<circle cx="140.1" cy="145.5" r=".36"/>
<circle cx="140.1" cy="145.4" r=".47"/>
<circle cx="150.4" cy="177.3" r="2.91"/>
<circle cx="150.4" cy="177.3" r="3.3"/>
<circle cx="150.4" cy="177.3" r="4"/>
<circle cx="150.4" cy="177.3" r="3.4"/>
<circle cx="150.4" cy="177.3" r=".33"/>
<circle cx="150.4" cy="177.3" r=".34"/>
<circle cx="181.2" cy="177.3" r=".32"/>
<circle cx="181.2" cy="177.3" r=".42"/>
<circle cx="181.2" cy="177.3" r="4.2"/>
<circle cx="181.2" cy="177.3" r="2.92"/>
<circle cx="181.2" cy="177.3" r="3.4"/>
<circle cx="181.2" cy="177.3" r="4"/>
<circle cx="181.2" cy="177.3" r=".6"/>
</g>
<g fill="none" stroke="#000" stroke-width=".17">
<path d="M61.3 23.3h43M73.5 27.5h11.1M84.1 27.5v45.9M103.8 23.3v55.2M116.6 38.6l26.3 13.3M148.1 23.5l1.1 28.5M158.3 23.4l-4.8 27M192.4 38l-10.9 .4M206.2 28.9l-23 7.3M143.4 57.1l-26.5 1.2M169 52.9l-17.6 5.8M206.1 43.1l-25.4 1.6"/>
<path d="M31 79v14.1M73.5 73.4h11.1M89.8 79v14.1M90.3 78.5h14M135.3 63.3l-18.5 5.6M140 77.5l-23.4 12.8M141.8 75.8l-24.9 2.4M147.9 78.3l-31.4 20.3M151.5 76.9l-3 15.6M178.2 68.7l.1 16.1M180.3 74.2l12.9 15.4M200.6 78.2h84.3v84.2h-84.3z"/>
<path d="M206.1 69.8l-22.1 1.8M206.2 60.6l-21 5.7M213.5 78.2v84.2M236.9 78.2v84.2M274.2 78.2v84.2M31 92.6h58.8M148.2 82.5l-16.3 27M161.8 87.7l1.2 21.4M164 86.6l6.1 22.6M200.6 85.5h84.3M200.6 89.2h84.3M200.6 92.8h84.3"/>
<path d="M200.6 96.5h84.3M200.6 81.9h84.3M63.2 116.1h44.1M106.8 116.1v65.4M200.6 100.2h84.3M200.6 103.8h84.3M200.6 107.5h84.3M200.6 111.1h84.3M200.6 114.8h84.3M200.6 118.5h84.3M200.6 122.1h84.3M200.6 125.8h84.3"/>
<path d="M200.6 129.5h84.3M200.6 133.1h84.3M200.6 136.8h84.3M200.6 140.4h84.3M200.6 144.1h84.3M200.6 147.8h84.3M200.6 151.4h84.3M200.6 155.1h84.3M200.6 158.8h84.3M43.9 182v11.6M43.9 193.1h33M76.9 181.5h30.4"/>
<path d="M76.9 182v11.6"/>
<circle cx="114.4" cy="37.5" r="2.51"/>
<circle cx="148" cy="21" r="2.5"/>
<circle cx="158.7" cy="21" r="2.5"/>
<circle cx="194.9" cy="37.9" r="2.5"/>
<circle cx="208.6" cy="28.2" r="2.51"/>
<circle cx="114.4" cy="58.4" r="2.51"/>
<circle cx="171.4" cy="52.1" r="2.5"/>
<circle cx="208.6" cy="42.9" r="2.51"/>
<circle cx="208.6" cy="59.9" r="2.51"/>
<circle cx="114.4" cy="78.4" r="2.51"/>
<circle cx="114.4" cy="69.6" r="2.5"/>
<circle cx="208.6" cy="69.6" r="2.5"/>
<circle cx="114.4" cy="99.9" r="2.51"/>
<circle cx="114.4" cy="91.5" r="2.51"/>
<circle cx="148" cy="94.9" r="2.5"/>
<circle cx="178.3" cy="87.3" r="2.51"/>
<circle cx="194.9" cy="91.5" r="2.5"/>
<circle cx="130.6" cy="111.6" r="2.5"/>
<circle cx="163.1" cy="111.6" r="2.5"/>
<circle cx="170.8" cy="111.6" r="2.51"/>
</g>
<g fill="#000" stroke="#000" stroke-width=".17">
<path d="M84.1 27.5l.2 1.7h-.5z" fill-rule="evenodd"/>
<path d="M103.8 23.3l.3 1.7h-.5z" fill-rule="evenodd"/>
<path d="M181.4 38.1l.2 .1 .1 .3-.1 .1h-.1l-.3-.1v-.1h.3h-.3z" fill-rule="evenodd"/>
<path d="M183 36.1l.1-.1 .3 .1a.26 .26 0 0 1-.1 .4 .26 .26 0 0 1-.4-.2l.3-.1-.3 .1z" fill-rule="evenodd"/>
<path d="M142.8 51.7l.3 .1 .1 .2-.3-.1 .3 .1-.1 .1h-.4z" fill-rule="evenodd"/>
<path d="M141.8 56.9l1.6 .2-1.6 .3z" fill-rule="evenodd"/>
<path d="M148.8 50.3h.5l-.1 1.7z" fill-rule="evenodd"/>
<path d="M151.2 58.6l.3-.1 .1 .1a.26 .26 0 0 1-.1 .4 .26 .26 0 0 1-.3-.2l.2-.1-.2 .1z" fill-rule="evenodd"/>
<path d="M153.3 50.2a.26 .26 0 0 1 .4 .2 .26 .26 0 0 1-.2 .3v-.3v.3l-.3-.2z" fill-rule="evenodd"/>
<path d="M180.5 44.5l.2-.1 .1 .1 .1 .2-.1 .2h-.3l-.1-.2h.3h-.3z" fill-rule="evenodd"/>
<path d="M83.8 71.8h.5l-.2 1.6z" fill-rule="evenodd"/>
<path d="M103.6 76.8h.5l-.3 1.7z" fill-rule="evenodd"/>
<path d="M135.1 63.1l.1-.1 .2 .1 .1 .1-.2 .1 .2-.1a.25 .25 0 0 1-.2 .3 .25 .25 0 0 1-.3-.3z" fill-rule="evenodd"/>
<path d="M139.8 77.3h.4v.1l-.2 .1 .2-.1-.1 .3h-.1l-.2-.1z" fill-rule="evenodd"/>
<path d="M141.7 75.6l.4 .1v.1h-.3h.3a.25 .25 0 0 1-.3 .3 .25 .25 0 0 1-.2-.4z" fill-rule="evenodd"/>
<path d="M147.7 78.1l.2-.1 .2 .1-.2 .2 .2-.2a.26 .26 0 0 1-.2 .4 .26 .26 0 0 1-.2-.4z" fill-rule="evenodd"/>
<path d="M151.3 76.7l.3-.1-.1 .3 .1-.3a.26 .26 0 0 1 .2 .3 .26 .26 0 0 1-.4 .2 .26 .26 0 0 1-.1-.4z" fill-rule="evenodd"/>
<path d="M178 68.5l.2-.1v.3v-.3a.25 .25 0 0 1 .2 .3 .25 .25 0 0 1-.3 .2l-.2-.2z" fill-rule="evenodd"/>
<path d="M180.2 74a.25 .25 0 0 1 .3 .1 .25 .25 0 0 1-.1 .4l-.3-.1v-.2l.1-.2 .1 .2z" fill-rule="evenodd"/>
<path d="M183.8 71.5a.26 .26 0 0 1 .4 0 .26 .26 0 0 1-.2 .4 .26 .26 0 0 1-.3-.3h.3h-.3z" fill-rule="evenodd"/>
<path d="M185.1 66.1a.26 .26 0 0 1 .4 0 .26 .26 0 0 1-.2 .4 .26 .26 0 0 1-.3-.2h.2h-.2z" fill-rule="evenodd"/>
<path d="M31 92.6l1.7-.3v.5z" fill-rule="evenodd"/>
<path d="M88.2 92.3l1.6 .3-1.6 .2z" fill-rule="evenodd"/>
<path d="M148.1 82.3h.3l-.2 .2 .2-.2 .1 .3-.1 .1-.4-.1z" fill-rule="evenodd"/>
<path d="M161.8 87.7l.4 1.7h-.5z" fill-rule="evenodd"/>
<path d="M163.8 86.4h.1l.1 .2-.1-.2a.26 .26 0 0 1 .3 .2 .26 .26 0 0 1-.2 .3l-.3-.2z" fill-rule="evenodd"/>
<path d="M106.8 116.1l.3 1.6h-.5z" fill-rule="evenodd"/>
<path d="M43.9 193.1l1.7-.2v.5z" fill-rule="evenodd"/>
<path d="M75.3 192.9l1.6 .2-1.6 .3z" fill-rule="evenodd"/>
<path d="M106.6 179.9h.5l-.3 1.6z" fill-rule="evenodd"/>
</g>
<text font-size="4.2" x="261.7" y="201.3">Vehicle</text>
<g font-size="2.6">
<text x="16.6" y="4.8">12</text>
<text x="37.1" y="4.8">11</text>
<text x="62.1" y="4.8">10</text>
<text x="87.8" y="4.8">9</text>
<text x="112.8" y="4.8">8</text>
<text x="137.8" y="4.8">7</text>
<text x="162.8" y="4.8">6</text>
<text x="187.8" y="4.8">5</text>
<text x="212.8" y="4.8">4</text>
<text x="237.8" y="4.8">3</text>
<text x="262.7" y="4.8">2</text>
<text x="283.2" y="4.8">1</text>
<text x="7.9" y="18.5">H</text>
<text x="292.3" y="18.5">H</text>
<text x="7.7" y="43.5">G</text>
<text x="292.1" y="43.5">G</text>
<text x="8.2" y="68.5">F</text>
<text x="292.6" y="68.5">F</text>
<text x="8.1" y="93.5">E</text>
<text x="292.5" y="93.5">E</text>
<text x="7.8" y="118.5">D</text>
<text x="292.2" y="118.5">D</text>
<text x="7.8" y="143.5">C</text>
<text x="292.1" y="143.5">C</text>
<text x="8.1" y="168.5">B</text>
<text x="292.5" y="168.5">B</text>
<text x="7.8" y="193.4">A</text>
<text x="292.2" y="193.4">A</text>
<text x="16.6" y="207.2">12</text>
<text x="37.1" y="207.2">11</text>
<text x="62.1" y="207.2">10</text>
<text x="87.8" y="207.2">9</text>
<text x="112.8" y="207.2">8</text>
<text x="137.8" y="207.2">7</text>
<text x="162.8" y="207.2">6</text>
<text x="187.8" y="207.2">5</text>
<text x="212.8" y="207.2">4</text>
<text x="237.8" y="207.2">3</text>
<text x="262.7" y="207.2">2</text>
<text x="283.2" y="207.2">1</text>
</g>
<g font-size="2.3">
<text x="146.7" y="21.8">15</text>
<text x="157.4" y="21.8">17</text>
<text x="207.3" y="29">16</text>
<text x="113.1" y="38.3">19</text>
<text x="193.6" y="38.7">10</text>
<text x="207.9" y="43.8">4</text>
<text x="170.1" y="53">11</text>
<text x="83.5" y="55.2" transform="rotate(-90 83.5 55.2)">550.80</text>
<text x="103.3" y="55.2" transform="rotate(-90 103.3 55.2)">662.58</text>
<text x="113.1" y="59.2">18</text>
<text x="207.9" y="60.8">1</text>
<text x="113.1" y="70.5">20</text>
<text x="208" y="70.5">9</text>
<text x="113.1" y="79.2">13</text>
<text x="177.1" y="88.2">12</text>
<text x="206.4" y="84.6">1</text>
<text x="206.4" y="88">2</text>
<text x="213.8" y="84.6">001</text>
<text x="213.8" y="88">002</text>
<text x="251.7" y="88">Length</text>
<text x="252.3" y="84.6">Width</text>
<text x="278.9" y="88">2</text>
<text x="278.9" y="84.6">4</text>
<text x="58.8" y="92.1">706</text>
<text x="113.8" y="92.4">6</text>
<text x="146.7" y="95.8">14</text>
<text x="194.2" y="92.4">2</text>
<text x="206.4" y="91.7">3</text>
<text x="206.4" y="95.3">4</text>
<text x="213.8" y="91.7">003</text>
<text x="213.8" y="95.3">004</text>
<text x="248" y="95.3">Height - Back</text>
<text x="248.1" y="91.7">Height - Front</text>
<text x="278.9" y="95.3">1</text>
<text x="278.9" y="91.7">1</text>
<text x="113.8" y="100.8">3</text>
<text x="206.4" y="99">5</text>
<text x="213.8" y="99">005-1</text>
<text x="243.7" y="99">3-Leg Flat Connector</text>
<text x="278.9" y="99">2</text>
<text x="206.4" y="102.7">6</text>
<text x="206.4" y="106.5">7</text>
<text x="213.8" y="102.7">005-2</text>
<text x="213.8" y="106.5">006-1</text>
<text x="243.7" y="102.7">2-Leg Flat Connector</text>
<text x="248.1" y="106.5">Plastic Wheel</text>
<text x="278.9" y="106.5">5</text>
<text x="278.9" y="102.7">4</text>
<text x="130" y="112.5">5</text>
<text x="162.5" y="112.5">8</text>
<text x="170.1" y="112.5">7</text>
<text x="206.4" y="110">8</text>
<text x="206.4" y="113.6">9</text>
<text x="213.8" y="113.6">007</text>
<text x="213.8" y="110">006-2</text>
<text x="248.1" y="113.6">8mm Bearing</text>
<text x="248.9" y="110">Rubber Tyre</text>
<text x="278.9" y="110">4</text>
<text x="278.9" y="113.6">4</text>
<text x="205.8" y="117.3">10</text>
<text x="213.8" y="117.3">008</text>
<text x="244.6" y="117.3">8mm Pillow Bearing</text>
<text x="278.9" y="117.3">2</text>
<text x="205.8" y="121.2">11</text>
<text x="205.8" y="124.8">12</text>
<text x="213.8" y="124.8">010</text>
<text x="213.8" y="121.2">009</text>
<text x="245" y="121.2">30 x 30mm Bracket</text>
<text x="253.1" y="124.8">Axle</text>
<text x="278.9" y="124.8">2</text>
<text x="278.9" y="121.2">1</text>
<text x="205.8" y="128.5">13</text>
<text x="213.8" y="128.5">011</text>
<text x="246.5" y="128.5">Electronics Base</text>
<text x="278.9" y="128.5">1</text>
<text x="205.8" y="132.2">14</text>
<text x="205.8" y="135.8">15</text>
<text x="213.8" y="132.2">012</text>
<text x="213.8" y="135.8">013</text>
<text x="246.3" y="135.8">Turbine encoder</text>
<text x="246.8" y="132.2">Wheel encoder</text>
<text x="278.9" y="132.2">1</text>
<text x="278.9" y="135.8">1</text>
<text x="205.8" y="139.5">16</text>
<text x="205.8" y="143.2">17</text>
<text x="213.8" y="143.2">015</text>
<text x="213.8" y="139.5">014</text>
<text x="248.3" y="139.5">Turbine Shaft</text>
<text x="248.8" y="143.2">Shaft Wheel</text>
<text x="278.9" y="143.2">1</text>
<text x="278.9" y="139.5">1</text>
<text x="205.8" y="146.8">18</text>
<text x="213.8" y="146.8">016</text>
<text x="248.9" y="146.8">Turbine Hub</text>
<text x="278.9" y="146.8">1</text>
<text x="106.3" y="151.8" transform="rotate(-90 106.3 151.8)">785.70</text>
<text x="205.8" y="150.5">19</text>
<text x="205.8" y="154.1">20</text>
<text x="213.8" y="150.5">017</text>
<text x="213.8" y="154.1">018</text>
<text x="247.9" y="154.1">Turbine Blade</text>
<text x="249.2" y="150.5">Blade Stem</text>
<text x="278.9" y="150.5">8</text>
<text x="278.9" y="154.1">8</text>
<text x="205.8" y="157.8">21</text>
<text x="205.8" y="161.5">22</text>
<text x="213.8" y="157.8">019</text>
<text x="213.8" y="161.5">020</text>
<text x="249.3" y="161.5">M8 Washer</text>
<text x="251.6" y="157.8">M8 Nut</text>
<text x="278.9" y="161.5">4</text>
<text x="278.9" y="157.8">6</text>
<text x="58.1" y="192.7">396</text>
</g>
<g font-size="2.1">
<text x="202.5" y="80.8">ITEM NO.</text>
<text x="218.2" y="80.8">PART NUMBER</text>
<text x="248.9" y="80.8">DESCRIPTION</text>
<text x="277.3" y="80.8">QTY.</text>
</g>
<text font-size="1.9" x="287.4" y="199.2">A2</text>
<g font-size="1">
<text x="202.3" y="178.7">UNLESS OTHERWISE SPECIFIED:</text>
<text x="202.3" y="180">DIMENSIONS ARE IN MILLIMETERS</text>
<text x="219.2" y="178.7">FINISH:</text>
<text x="242.6" y="178.7">DEBURR AND</text>
<text x="242.6" y="179.9">BREAK SHARP</text>
<text x="258.3" y="179.4">DO NOT SCALE DRAWING</text>
<text x="278.6" y="179.5">REVISION</text>
<text x="202.3" y="181.2">SURFACE FINISH:</text>
<text x="202.3" y="182.5">TOLERANCES:</text>
<text x="203.1" y="185">ANGULAR:</text>
<text x="203.1" y="183.7">LINEAR:</text>
<text x="242.6" y="181.2">EDGES</text>
<text x="202.3" y="189.5">DRAWN</text>
<text x="202.5" y="191.6">CHK'D</text>
<text x="209.2" y="187.4">NAME</text>
<text x="217" y="187.4">SIGNATURE</text>
<text x="225.6" y="187.4">DATE</text>
<text x="252" y="187.4">TITLE:</text>
<text x="202.2" y="193.7">APPV'D</text>
<text x="202.6" y="195.8">MFG</text>
<text x="202.8" y="197.9">Q.A</text>
<text x="229.8" y="197.7">MATERIAL:</text>
<text x="252" y="197.7">DWG NO.</text>
<text x="229.8" y="204.2">WEIGHT:</text>
<text x="252" y="204.2">SCALE: 1:6</text>
<text x="274.2" y="204.2">SHEET 1 OF 1</text>
</g>
</svg>
